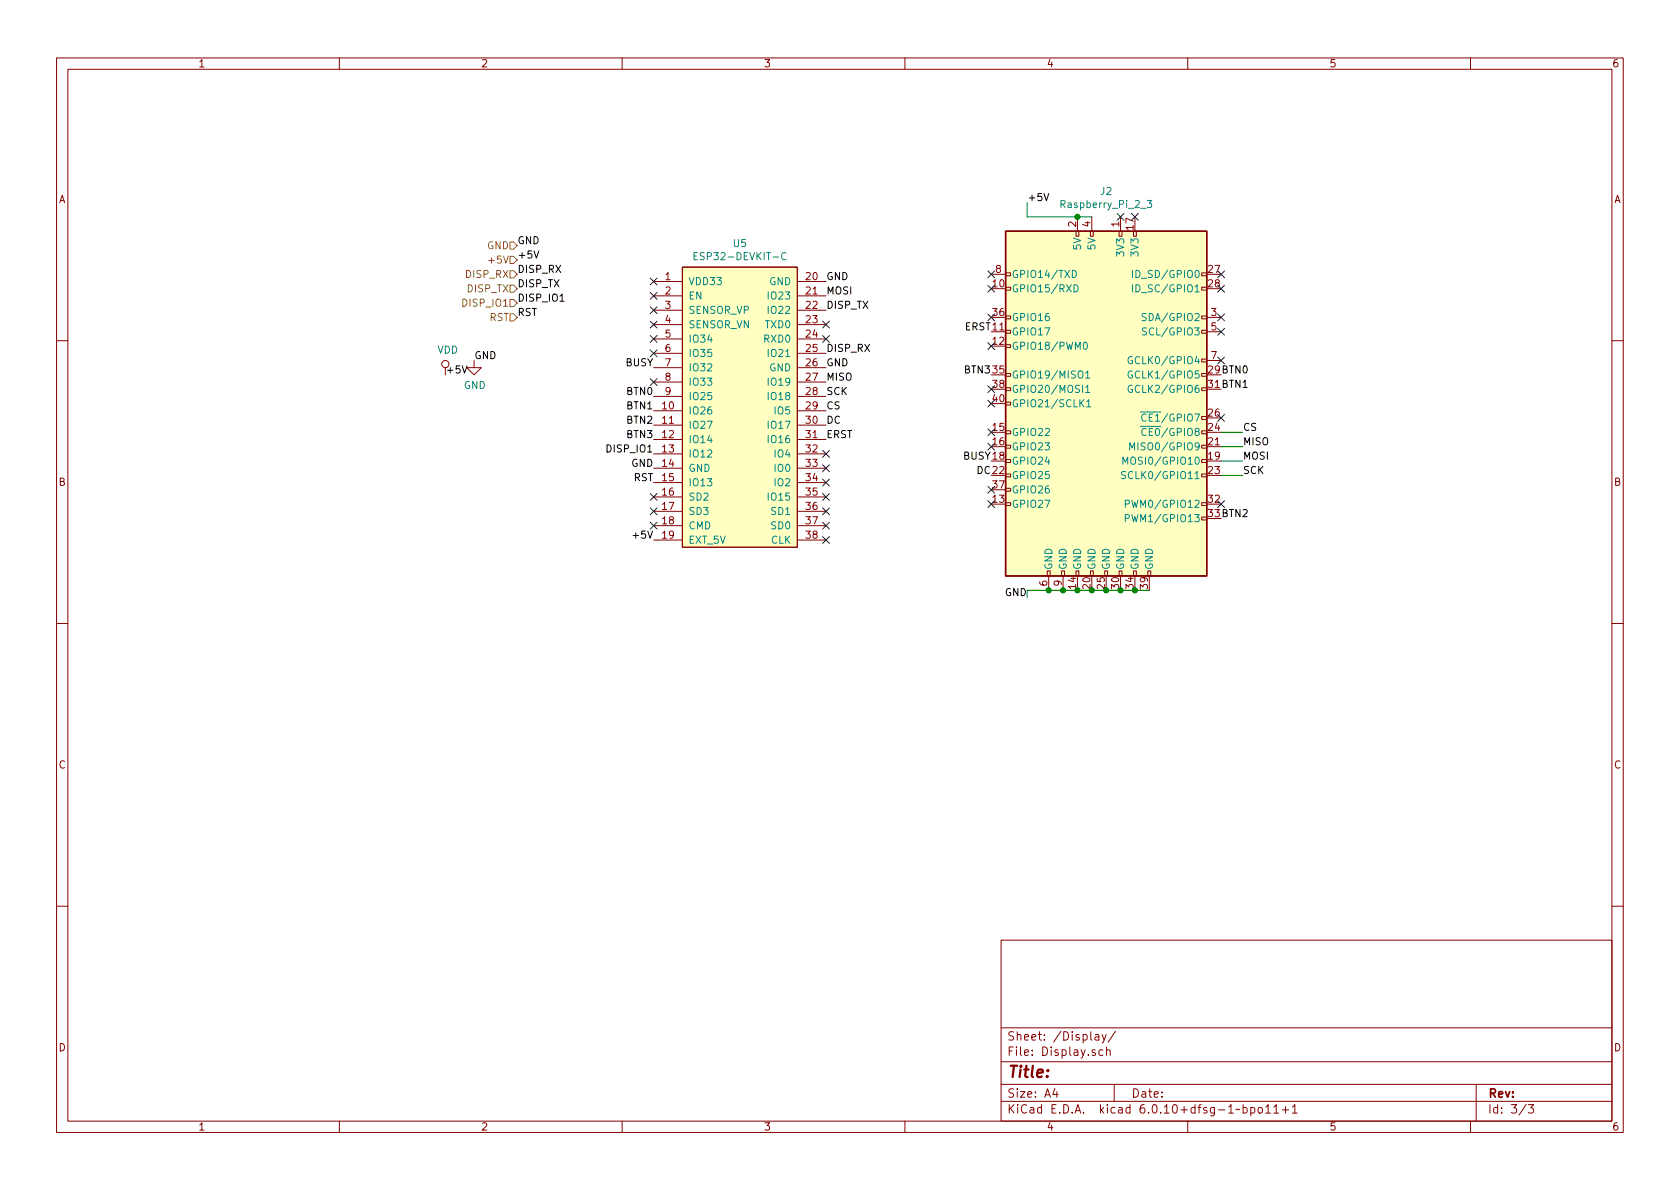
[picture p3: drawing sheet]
<svg xmlns="http://www.w3.org/2000/svg" width="297mm" height="210mm" viewBox="0 0 297 210" stroke-linecap="round" stroke-linejoin="round" font-family="sans-serif">
<g fill="none" stroke="#840000" stroke-width=".18">
<path d="M10 10.2h277v190.1h-277zM12 12.2h273v186.1h-273zM60 10.2v2M110 10.2v2M160 10.2v2M210 10.2v2M260 10.2v2M190.5 38.3v2.6M193 38.3v2.6M198.1 38.3v2.6M115.6 49.8h5M115.6 52.3h5"/>
<path d="M115.6 54.9h5M115.6 57.4h5M115.6 59.9h5M120.6 47.2h20.4v49.6h-20.4zM141 49.8h5M141 52.3h5M141 54.9h5M141 57.4h5M141 59.9h5M175.3 58.7h2.5M175.3 48.5h2.5M177.8 58.4h.9v.5h-.9z"/>
<path d="M177.8 55.9h.9v.5h-.9zM177.8 50.8h.9v.5h-.9zM177.8 48.3h.9v.5h-.9zM190.2 40.9h.6v.9h-.6zM192.8 40.9h.5v.9h-.5zM197.9 40.9h.5v.9h-.5zM200.4 40.9h.5v.9h-.5zM212.5 58.4h.9v.5h-.9zM212.5 55.9h.9v.5h-.9zM212.5 50.8h.9v.5h-.9zM212.5 48.3h.9v.5h-.9zM213.4 58.7h2.5"/>
<path d="M213.4 56.1h2.5M10 60.2h2M83.8 63.7v1.3h1.3l-1.3 1.3-1.3-1.3h1.3M115.6 72.6h5M115.6 75.2h5M115.6 77.7h5M115.6 62.5h5M115.6 65h5M115.6 67.6h5M115.6 70.1h5M141 72.6h5M141 75.2h5"/>
<path d="M141 77.7h5M141 62.5h5M141 65h5M141 67.6h5M141 70.1h5M177.8 78.7h.9v.5h-.9zM177.8 76.2h.9v.5h-.9zM177.8 71.1h.9v.5h-.9zM177.8 68.6h.9v.5h-.9zM177.8 66h.9v.5h-.9zM177.8 61h.9v.5h-.9zM212.5 78.7h.9v.5h-.9z"/>
<path d="M212.5 68.6h.9v.5h-.9zM212.5 66h.9v.5h-.9zM212.5 63.5h.9v.5h-.9zM213.4 79h2.5M213.4 63.7h2.5M285 60.2h2M115.6 80.3h5M115.6 82.8h5M115.6 85.3h5M115.6 87.9h5M115.6 90.4h5M115.6 93h5"/>
<path d="M115.6 95.5h5M141 80.3h5M141 82.8h5M141 85.3h5M141 87.9h5M141 90.4h5M141 93h5M141 95.5h5M177.8 88.9h.9v.5h-.9zM177.8 86.4h.9v.5h-.9zM177.8 83.8h.9v.5h-.9zM177.8 81.3h.9v.5h-.9z"/>
<path d="M212.5 91.4h.9v.5h-.9zM212.5 88.9h.9v.5h-.9zM212.5 83.8h.9v.5h-.9zM212.5 81.3h.9v.5h-.9zM10 110.2h2M185.2 101h.5v.8h-.5zM185.4 101.8v2.6M187.7 101h.5v.8h-.5zM188 101.8v2.6M190.2 101h.6v.8h-.6zM192.8 101h.5v.8h-.5zM195.3 101h.5v.8h-.5z"/>
<path d="M197.9 101h.5v.8h-.5zM200.4 101h.5v.8h-.5zM202.9 101h.6v.8h-.6zM285 110.2h2M10 160.2h2M177 166.3h108v32h-108zM285 160.2h2M60 198.3v2M110 198.3v2M160 198.3v2M177 194.8h108M177 191.8h108"/>
<path d="M177 187.8h108M177 181.8h108M186.5 192.5l-.4 1h1M186.9 193v1M193.6 183h.6l.1 .9M194.3 183.3l-.5 .1a.29 .29 0 0 0-.2 .2 .29 .29 0 0 0 .2 .3h.5M194.9 182.9l.3 1M195 185.7l-.4-.1-.3 .3v.4l.1 .3h.6M195.6 182.9l-.5 1.4-.2 .1M195.6 185.8l.3-.2 .3 .1 .1 .9M195.6 185.1v1.5M197 191.8v3"/>
<path d="M197.2 182.4l-1.3 1.9M210 198.3v2M219.8 195.9l.4-.1 .3 .3v.4l-.1 .3h-.6M219.8 195.3v1.5M221.1 195.9l.5-.1 .3 .3v.4l-.2 .3h-.6M221.1 195.8v1.5M222.5 196l.2-.2 .4 .2 .1 .5-.1 .3h-.4l-.2-.1zM223.8 195.8l.4-.5v1.5M223.8 196.8h.8M225.2 195.8l.4-.5v1.5M225.2 196.8h.9M226.7 196.3h1.2"/>
<path d="M227.3 195.7v1.1M228.5 195.8l.4-.5v1.5M228.5 196.8h.9M260 198.3v2M261 191.8v6.5M269.9 195.3l-1.3 1.9M270.2 195.3h1l-.6 .6 .5 .1v.7l-.2 .1h-.5l-.2-.1"/>
<circle cx="78.7" cy="64.4" r=".63"/>
</g>
<g fill="#ffffc2" stroke="#ffffc2" stroke-width=".18">
<path d="M177.8 40.9h35.6v60.9h-35.6z"/>
<path d="M120.6 47.2h20.4v49.6h-20.4z"/>
</g>
<path d="M177.8 40.9h35.6v60.9h-35.6z" fill="none" stroke="#840000" stroke-width=".25"/>
<g fill="none" stroke="#008484" stroke-width=".18">
<path d="M202.8 35.4h.8l-.4 .5 .4 .1v.6l-.2 .1-.6-.1M122.7 45.3h.4M123.3 44.7h-.6v1.2h.6M139 44.8a.6 .6 0 0 0-.9 .4 .6 .6 0 0 0 .6 .7l.3-.1M189.6 47.8a.64 .64 0 0 1 .7 .6 .64 .64 0 0 1-.7 .7zM189.9 50.4a.64 .64 0 0 1 .7 .6 .64 .64 0 0 1-.7 .6zM200.2 47.8v1.3M200.2 50.4v1.2M202.7 55.5l-.5-.1-.3 .3 .1 .3 .6 .2v.4l-.2 .1-.5-.1M202.7 58h-.5l-.2 .1v.4l.6 .2 .1 .3-.2 .2h-.5M191.1 71.2l.6 .7M191.7 60.6l.1-.1a.68 .68 0 0 1 .5 .6 .68 .68 0 0 1-.5 .7l-.1-.1-.2-.4z"/>
<path d="M191.7 70.7l-.8 .7M192 66l.3-.4v1.3M192 68.5l.3-.4v1.3M192 66.9h.7M192 69.4h.7M192.1 71l.4-.3v1.2M192.1 71.9h.8M199.7 79.6v-1.3l.5 .9 .4-.9v1.3M200.2 65.7a.59 .59 0 0 0-.8 .5 .59 .59 0 0 0 .8 .6v-.5h-.2M200.2 68.2a.59 .59 0 0 0-.8 .6 .59 .59 0 0 0 .8 .5v-.4h-.2M200.2 63.1a.59 .59 0 0 0-.8 .6 .59 .59 0 0 0 .8 .6v-.5h-.2M198.5 82.1v-1.3l.5 .9 .4-.9v1.3"/>
<path d="M199 89.1h.6l.1-.2-.1-.3-.6-.1v1.2M199 91.7l.6-.1 .1-.2-.1-.3-.6-.1v1.3M199 83.4h-.5l-.1 .1v.4l.5 .2 .1 .3-.2 .2h-.5"/>
</g>
<path d="M90.2 42.8h.6l.6 .6-.6 .7h-.6zM90.2 45.3h.6l.6 .7-.6 .6h-.6zM90.2 50.4h.6l.6 .6-.6 .7h-.6zM90.2 47.9h.6l.6 .6-.6 .6h-.6zM90.2 53h.6l.6 .6-.6 .6h-.6zM90.2 55.5h.6l.6 .6-.6 .7h-.6z" fill="none" stroke="#848400" stroke-width=".18"/>
<path d="M184.6 34.2l.4 1.3 .4-1.3M94.4 44.4l.4 1.2 .5-1.2M99 53.3h.7M81.7 64.7l.4 1.3 .5-1.3" fill="none" stroke="#000" stroke-width=".18"/>
<path d="M181.6 35.8v2.5h11.4M215.9 79h3.8M215.9 76.4h3.8M215.9 84.1h3.8M215.9 81.5h3.8M181.6 104.4h21.6" fill="none" stroke="#008400" stroke-width=".18"/>
<g fill="none" stroke="#000084" stroke-width=".18">
<path d="M197.5 37.7l1.2 1.3M198.7 37.7l-1.2 1.3M200.1 37.7l1.2 1.3M201.3 37.7l-1.2 1.3M115 54.2l1.2 1.3M115 56.8l1.2 1.2M115 59.3l1.2 1.2M115 51.7l1.2 1.2M115 49.2l1.2 1.2M116.2 54.2l-1.2 1.3M116.2 56.8l-1.2 1.2M116.2 59.3l-1.2 1.2"/>
<path d="M116.2 51.7l-1.2 1.2M116.2 49.2l-1.2 1.2M145.4 56.8l1.3 1.2M145.4 59.3l1.3 1.2M146.7 56.8l-1.3 1.2M146.7 59.3l-1.3 1.2M174.7 47.9l1.2 1.2M174.7 55.5l1.2 1.2M174.7 50.4l1.2 1.3M175.9 47.9l-1.2 1.2M175.9 55.5l-1.2 1.2M175.9 50.4l-1.2 1.3"/>
<path d="M215.3 47.9l1.2 1.2M215.3 50.4l1.2 1.3M215.3 55.5l1.2 1.2M215.3 58.1l1.2 1.2M216.5 47.9l-1.2 1.2M216.5 50.4l-1.2 1.3M216.5 55.5l-1.2 1.2M216.5 58.1l-1.2 1.2M115 61.9l1.2 1.2M115 66.9l1.2 1.3M116.2 61.9l-1.2 1.2M116.2 66.9l-1.2 1.3"/>
<path d="M145.4 79.6l1.3 1.3M146.7 79.6l-1.3 1.3M174.7 68.2l1.2 1.2M174.7 60.6l1.2 1.2M174.7 75.8l1.2 1.3M174.7 78.4l1.2 1.2M174.7 70.8l1.2 1.2M175.9 68.2l-1.2 1.2M175.9 60.6l-1.2 1.2M175.9 75.8l-1.2 1.3M175.9 78.4l-1.2 1.2M175.9 70.8l-1.2 1.2"/>
<path d="M215.3 73.3l1.2 1.2M215.3 63.1l1.2 1.3M216.5 73.3l-1.2 1.2M216.5 63.1l-1.2 1.3M115 89.8l1.2 1.2M115 92.3l1.2 1.3M115 87.3l1.2 1.2M116.2 87.3l-1.2 1.2M116.2 89.8l-1.2 1.2M116.2 92.3l-1.2 1.3M145.4 82.2l1.3 1.2M145.4 84.7l1.3 1.2"/>
<path d="M145.4 87.3l1.3 1.2M145.4 89.8l1.3 1.2M145.4 92.3l1.3 1.3M145.4 94.9l1.3 1.2M146.7 82.2l-1.3 1.2M146.7 89.8l-1.3 1.2M146.7 84.7l-1.3 1.2M146.7 87.3l-1.3 1.2M146.7 92.3l-1.3 1.3M146.7 94.9l-1.3 1.2M174.7 86l1.2 1.2M174.7 88.5l1.2 1.3"/>
<path d="M175.9 88.5l-1.2 1.3M175.9 86l-1.2 1.2M215.3 88.5l1.2 1.3M216.5 88.5l-1.2 1.3"/>
</g>
<g fill="#008400" stroke="#008400" stroke-width=".18">
<circle cx="190.5" cy="38.3" r=".46"/>
<circle cx="185.4" cy="104.4" r=".46"/>
<circle cx="188" cy="104.4" r=".46"/>
<circle cx="193" cy="104.4" r=".46"/>
<circle cx="190.5" cy="104.4" r=".46"/>
<circle cx="200.7" cy="104.4" r=".46"/>
<circle cx="198.1" cy="104.4" r=".46"/>
<circle cx="195.6" cy="104.4" r=".46"/>
</g>
<text font-size="2.8" fill="#840000" x="178" y="190.6">Title:</text>
<g font-size="2.1" fill="#840000">
<text x="178" y="184">Sheet: /Display/</text>
<text x="178" y="186.7">File: Display.sch</text>
<text x="178" y="196.9">KiCad E.D.A. kicad 6.0.10+dfsg-1~bpo11+1</text>
<text x="178" y="194.1">Size: A4</text>
<text x="200" y="194.1">Date:</text>
<text x="263" y="194.1">Rev:</text>
<text x="263" y="196.9">Id: 3/3</text>
</g>
<g font-size="1.8" fill="#840000">
<text x="35" y="11.9">1</text>
<text x="85" y="11.9">2</text>
<text x="135" y="11.9">3</text>
<text x="185" y="11.9">4</text>
<text x="235" y="11.9">5</text>
<text x="285" y="11.9">6</text>
<text x="10.3" y="35.9">A</text>
<text x="285.3" y="35.9">A</text>
<text x="190.2" y="40.1" transform="rotate(-90 190.2 40.1)">2</text>
<text x="192.8" y="40.1" transform="rotate(-90 192.8 40.1)">4</text>
<text x="197.9" y="40.1" transform="rotate(-90 197.9 40.1)">1</text>
<text x="200.4" y="40.6" transform="rotate(-90 200.4 40.6)">17</text>
<text x="117.6" y="49.5">1</text>
<text x="117.6" y="52.1">2</text>
<text x="142.5" y="49.5">20</text>
<text x="142.5" y="52.1">21</text>
<text x="175.5" y="50.8">10</text>
<text x="176" y="48.3">8</text>
<text x="213.6" y="48.3">27</text>
<text x="213.6" y="50.8">28</text>
<text x="117.6" y="54.6">3</text>
<text x="117.6" y="57.1">4</text>
<text x="117.6" y="59.7">5</text>
<text x="142.5" y="54.6">22</text>
<text x="142.5" y="57.1">23</text>
<text x="142.5" y="59.7">24</text>
<text x="175.5" y="55.9">36</text>
<text x="214.1" y="55.9">3</text>
<text x="214.1" y="58.4">5</text>
<text x="117.6" y="62.2">6</text>
<text x="117.6" y="64.8">7</text>
<text x="142.5" y="62.2">25</text>
<text x="142.5" y="64.8">26</text>
<text x="175.5" y="61">12</text>
<text x="214.1" y="63.5">7</text>
<text x="117.6" y="67.3">8</text>
<text x="117.6" y="69.8">9</text>
<text x="142.5" y="67.3">27</text>
<text x="142.5" y="69.8">28</text>
<text x="175.5" y="66">35</text>
<text x="175.5" y="68.6">38</text>
<text x="175.5" y="71.1">40</text>
<text x="117.1" y="72.4">10</text>
<text x="117.1" y="74.9">11</text>
<text x="117.1" y="77.5">12</text>
<text x="142.5" y="72.4">29</text>
<text x="142.5" y="74.9">30</text>
<text x="142.5" y="77.5">31</text>
<text x="175.5" y="76.2">15</text>
<text x="213.6" y="76.2">24</text>
<text x="213.6" y="73.7">26</text>
<text x="117.1" y="80">13</text>
<text x="117.1" y="82.5">14</text>
<text x="142.5" y="80">32</text>
<text x="142.5" y="82.5">33</text>
<text x="175.5" y="78.7">16</text>
<text x="213.6" y="81.3">19</text>
<text x="213.6" y="78.7">21</text>
<text x="213.6" y="83.8">23</text>
<text x="10.3" y="85.9">B</text>
<text x="117.1" y="85.1">15</text>
<text x="117.1" y="87.6">16</text>
<text x="142.5" y="85.1">34</text>
<text x="142.5" y="87.6">35</text>
<text x="175.5" y="88.9">13</text>
<text x="175.5" y="86.4">37</text>
<text x="213.6" y="88.9">32</text>
<text x="285.3" y="85.9">B</text>
<text x="117.1" y="90.2">17</text>
<text x="117.1" y="92.7">18</text>
<text x="117.1" y="95.2">19</text>
<text x="142.5" y="90.2">36</text>
<text x="142.5" y="92.7">37</text>
<text x="142.5" y="95.2">38</text>
<text x="185.2" y="103.6" transform="rotate(-90 185.2 103.6)">6</text>
<text x="187.7" y="103.6" transform="rotate(-90 187.7 103.6)">9</text>
<text x="190.2" y="104.1" transform="rotate(-90 190.2 104.1)">14</text>
<text x="192.8" y="104.1" transform="rotate(-90 192.8 104.1)">20</text>
<text x="195.3" y="104.1" transform="rotate(-90 195.3 104.1)">25</text>
<text x="197.9" y="104.1" transform="rotate(-90 197.9 104.1)">30</text>
<text x="200.4" y="104.1" transform="rotate(-90 200.4 104.1)">34</text>
<text x="202.9" y="104.1" transform="rotate(-90 202.9 104.1)">39</text>
<text x="10.3" y="135.9">C</text>
<text x="285.3" y="135.9">C</text>
<text x="10.3" y="185.9">D</text>
<text x="285.3" y="185.9">D</text>
<text x="35" y="199.9">1</text>
<text x="85" y="199.9">2</text>
<text x="135" y="199.9">3</text>
<text x="185" y="199.9">4</text>
<text x="235" y="199.9">5</text>
<text x="285" y="199.9">6</text>
</g>
<g font-size="1.8">
<text x="181.6" y="35.5">+5V</text>
<text x="91.4" y="45.7">+5V</text>
<text x="91.4" y="43.2">GND</text>
<text x="91.4" y="48.2">DISP_RX</text>
<text x="91.4" y="50.8">DISP_TX</text>
<text x="91.4" y="53.3">DISP_IO1</text>
<text x="146" y="52.1">MOSI</text>
<text x="146" y="49.5">GND</text>
<text x="91.4" y="55.9">RST</text>
<text x="146" y="54.6">DISP_TX</text>
<text x="170.5" y="58.4">ERST11</text>
<text x="83.8" y="63.5">GND</text>
<text x="110.7" y="64.8">BUSY</text>
<text x="146" y="64.8">GND</text>
<text x="146" y="62.2">DISP_RX</text>
<text x="78.7" y="66">+5V</text>
<text x="111" y="69.8">BTN0</text>
<text x="146" y="67.3">MISO</text>
<text x="146" y="69.8">SCK</text>
<text x="170.6" y="66">BTN3</text>
<text x="213.6" y="66">29BTN0</text>
<text x="213.6" y="68.6">31BTN1</text>
<text x="111" y="72.4">BTN1</text>
<text x="111" y="74.9">BTN2</text>
<text x="111" y="77.5">BTN3</text>
<text x="146" y="72.4">CS</text>
<text x="146" y="74.9">DC</text>
<text x="146" y="77.5">ERST</text>
<text x="219.7" y="76.2">CS</text>
<text x="107.6" y="80">DISP_IO1</text>
<text x="111.6" y="82.5">GND</text>
<text x="170.3" y="81.3">BUSY 18</text>
<text x="172.7" y="83.8">DC22</text>
<text x="219.7" y="78.7">MISO</text>
<text x="219.7" y="81.3">MOSI</text>
<text x="219.7" y="83.8">SCK</text>
<text x="112" y="85.1">RST</text>
<text x="112.4" y="95.2">+5V</text>
<text x="213.6" y="91.4">33BTN2</text>
</g>
<g font-size="1.8" fill="#008484">
<text x="194.6" y="34.5">J2</text>
<text x="187.9" y="36.8">Raspberry_Pi_2_3</text>
<text x="123.6" y="46">ESP32-DEVKIT-C</text>
<text x="129.7" y="43.7">U5</text>
<text x="191.1" y="44.1" transform="rotate(-90 191.1 44.1)">5V</text>
<text x="193.7" y="44.1" transform="rotate(-90 193.7 44.1)">5V</text>
<text x="198.8" y="45.1" transform="rotate(-90 198.8 45.1)">3V3</text>
<text x="201.3" y="45.1" transform="rotate(-90 201.3 45.1)">3V3</text>
<text x="121.7" y="50.4">VDD33</text>
<text x="121.7" y="53">EN</text>
<text x="136" y="50.4">GND</text>
<text x="136.1" y="53">IO23</text>
<text x="178.8" y="51.7">GPIO15/RXD</text>
<text x="178.8" y="49.1">GPIO14/TXD</text>
<text x="201.2" y="49.1">ID_SD/GPIO0</text>
<text x="201.2" y="51.7">ID_SC/GPIO1</text>
<text x="121.7" y="55.5">SENSOR_VP</text>
<text x="121.7" y="58">SENSOR_VN</text>
<text x="135.4" y="58">TXD0</text>
<text x="136.1" y="55.5">IO22</text>
<text x="178.8" y="59.3">GPIO17</text>
<text x="178.8" y="56.8">GPIO16</text>
<text x="202.7" y="56.8">SDA/GPIO2</text>
<text x="202.9" y="59.3">SCL/GPIO3</text>
<text x="77.3" y="62.5">VDD</text>
<text x="121.7" y="60.6">IO34</text>
<text x="121.7" y="63.1">IO35</text>
<text x="121.7" y="65.7">IO32</text>
<text x="135.2" y="60.6">RXD0</text>
<text x="136" y="65.7">GND</text>
<text x="136.1" y="63.1">IO21</text>
<text x="178.8" y="61.8">GPIO18/PWM0</text>
<text x="200.5" y="64.4">GCLK0/GPIO4</text>
<text x="82" y="68.8">GND</text>
<text x="121.7" y="68.2">IO33</text>
<text x="121.7" y="70.7">IO25</text>
<text x="136.1" y="68.2">IO19</text>
<text x="136.1" y="70.7">IO18</text>
<text x="178.8" y="66.9">GPIO19/MISO1</text>
<text x="178.8" y="69.5">GPIO20/MOSI1</text>
<text x="200.5" y="66.9">GCLK1/GPIO5</text>
<text x="200.5" y="69.5">GCLK2/GPIO6</text>
<text x="121.7" y="73.3">IO26</text>
<text x="121.7" y="75.8">IO27</text>
<text x="136.1" y="75.8">IO17</text>
<text x="137.1" y="73.3">IO5</text>
<text x="178.8" y="77.1">GPIO22</text>
<text x="178.8" y="72">GPIO21/SCLK1</text>
<text x="201.6" y="77.1">~{CE0}/GPIO8</text>
<text x="201.6" y="74.5">~{CE1}/GPIO7</text>
<text x="121.7" y="78.4">IO14</text>
<text x="121.7" y="80.9">IO12</text>
<text x="121.7" y="83.4">GND</text>
<text x="136.1" y="78.4">IO16</text>
<text x="137.1" y="80.9">IO4</text>
<text x="137.1" y="83.4">IO0</text>
<text x="178.8" y="79.6">GPIO23</text>
<text x="178.8" y="82.2">GPIO24</text>
<text x="200" y="82.2">MOSI0/GPIO10</text>
<text x="200.9" y="79.6">MISO0/GPIO9</text>
<text x="121.7" y="86">IO13</text>
<text x="121.7" y="88.5">SD2</text>
<text x="136.1" y="88.5">IO15</text>
<text x="137.1" y="86">IO2</text>
<text x="178.8" y="89.8">GPIO27</text>
<text x="178.8" y="84.7">GPIO25</text>
<text x="178.8" y="87.2">GPIO26</text>
<text x="199.7" y="84.7">SCLK0/GPIO11</text>
<text x="200.2" y="89.8">PWM0/GPIO12</text>
<text x="121.7" y="91.1">SD3</text>
<text x="121.7" y="93.6">CMD</text>
<text x="136.5" y="91.1">SD1</text>
<text x="136.5" y="93.6">SD0</text>
<text x="200.2" y="92.3">PWM1/GPIO13</text>
<text x="121.7" y="96.1">EXT_5V</text>
<text x="136.3" y="96.1">CLK</text>
<text x="186.1" y="100.8" transform="rotate(-90 186.1 100.8)">GND</text>
<text x="188.6" y="100.8" transform="rotate(-90 188.6 100.8)">GND</text>
<text x="191.1" y="100.8" transform="rotate(-90 191.1 100.8)">GND</text>
<text x="193.7" y="100.8" transform="rotate(-90 193.7 100.8)">GND</text>
<text x="196.2" y="100.8" transform="rotate(-90 196.2 100.8)">GND</text>
<text x="198.8" y="100.8" transform="rotate(-90 198.8 100.8)">GND</text>
<text x="201.3" y="100.8" transform="rotate(-90 201.3 100.8)">GND</text>
<text x="203.8" y="100.8" transform="rotate(-90 203.8 100.8)">GND</text>
</g>
<g font-size="1.8" fill="#848400">
<text x="86.1" y="44.1">GND</text>
<text x="86.9" y="46.6">+5V</text>
<text x="82.5" y="49.1">DISP_RX</text>
<text x="82.7" y="51.7">DISP_TX</text>
<text x="82.1" y="54.2">DISP_IO1</text>
<text x="86.5" y="56.8">RST</text>
</g>
<text font-size="1.8" fill="#008400" x="177.7" y="105.4">GND</text>
</svg>
